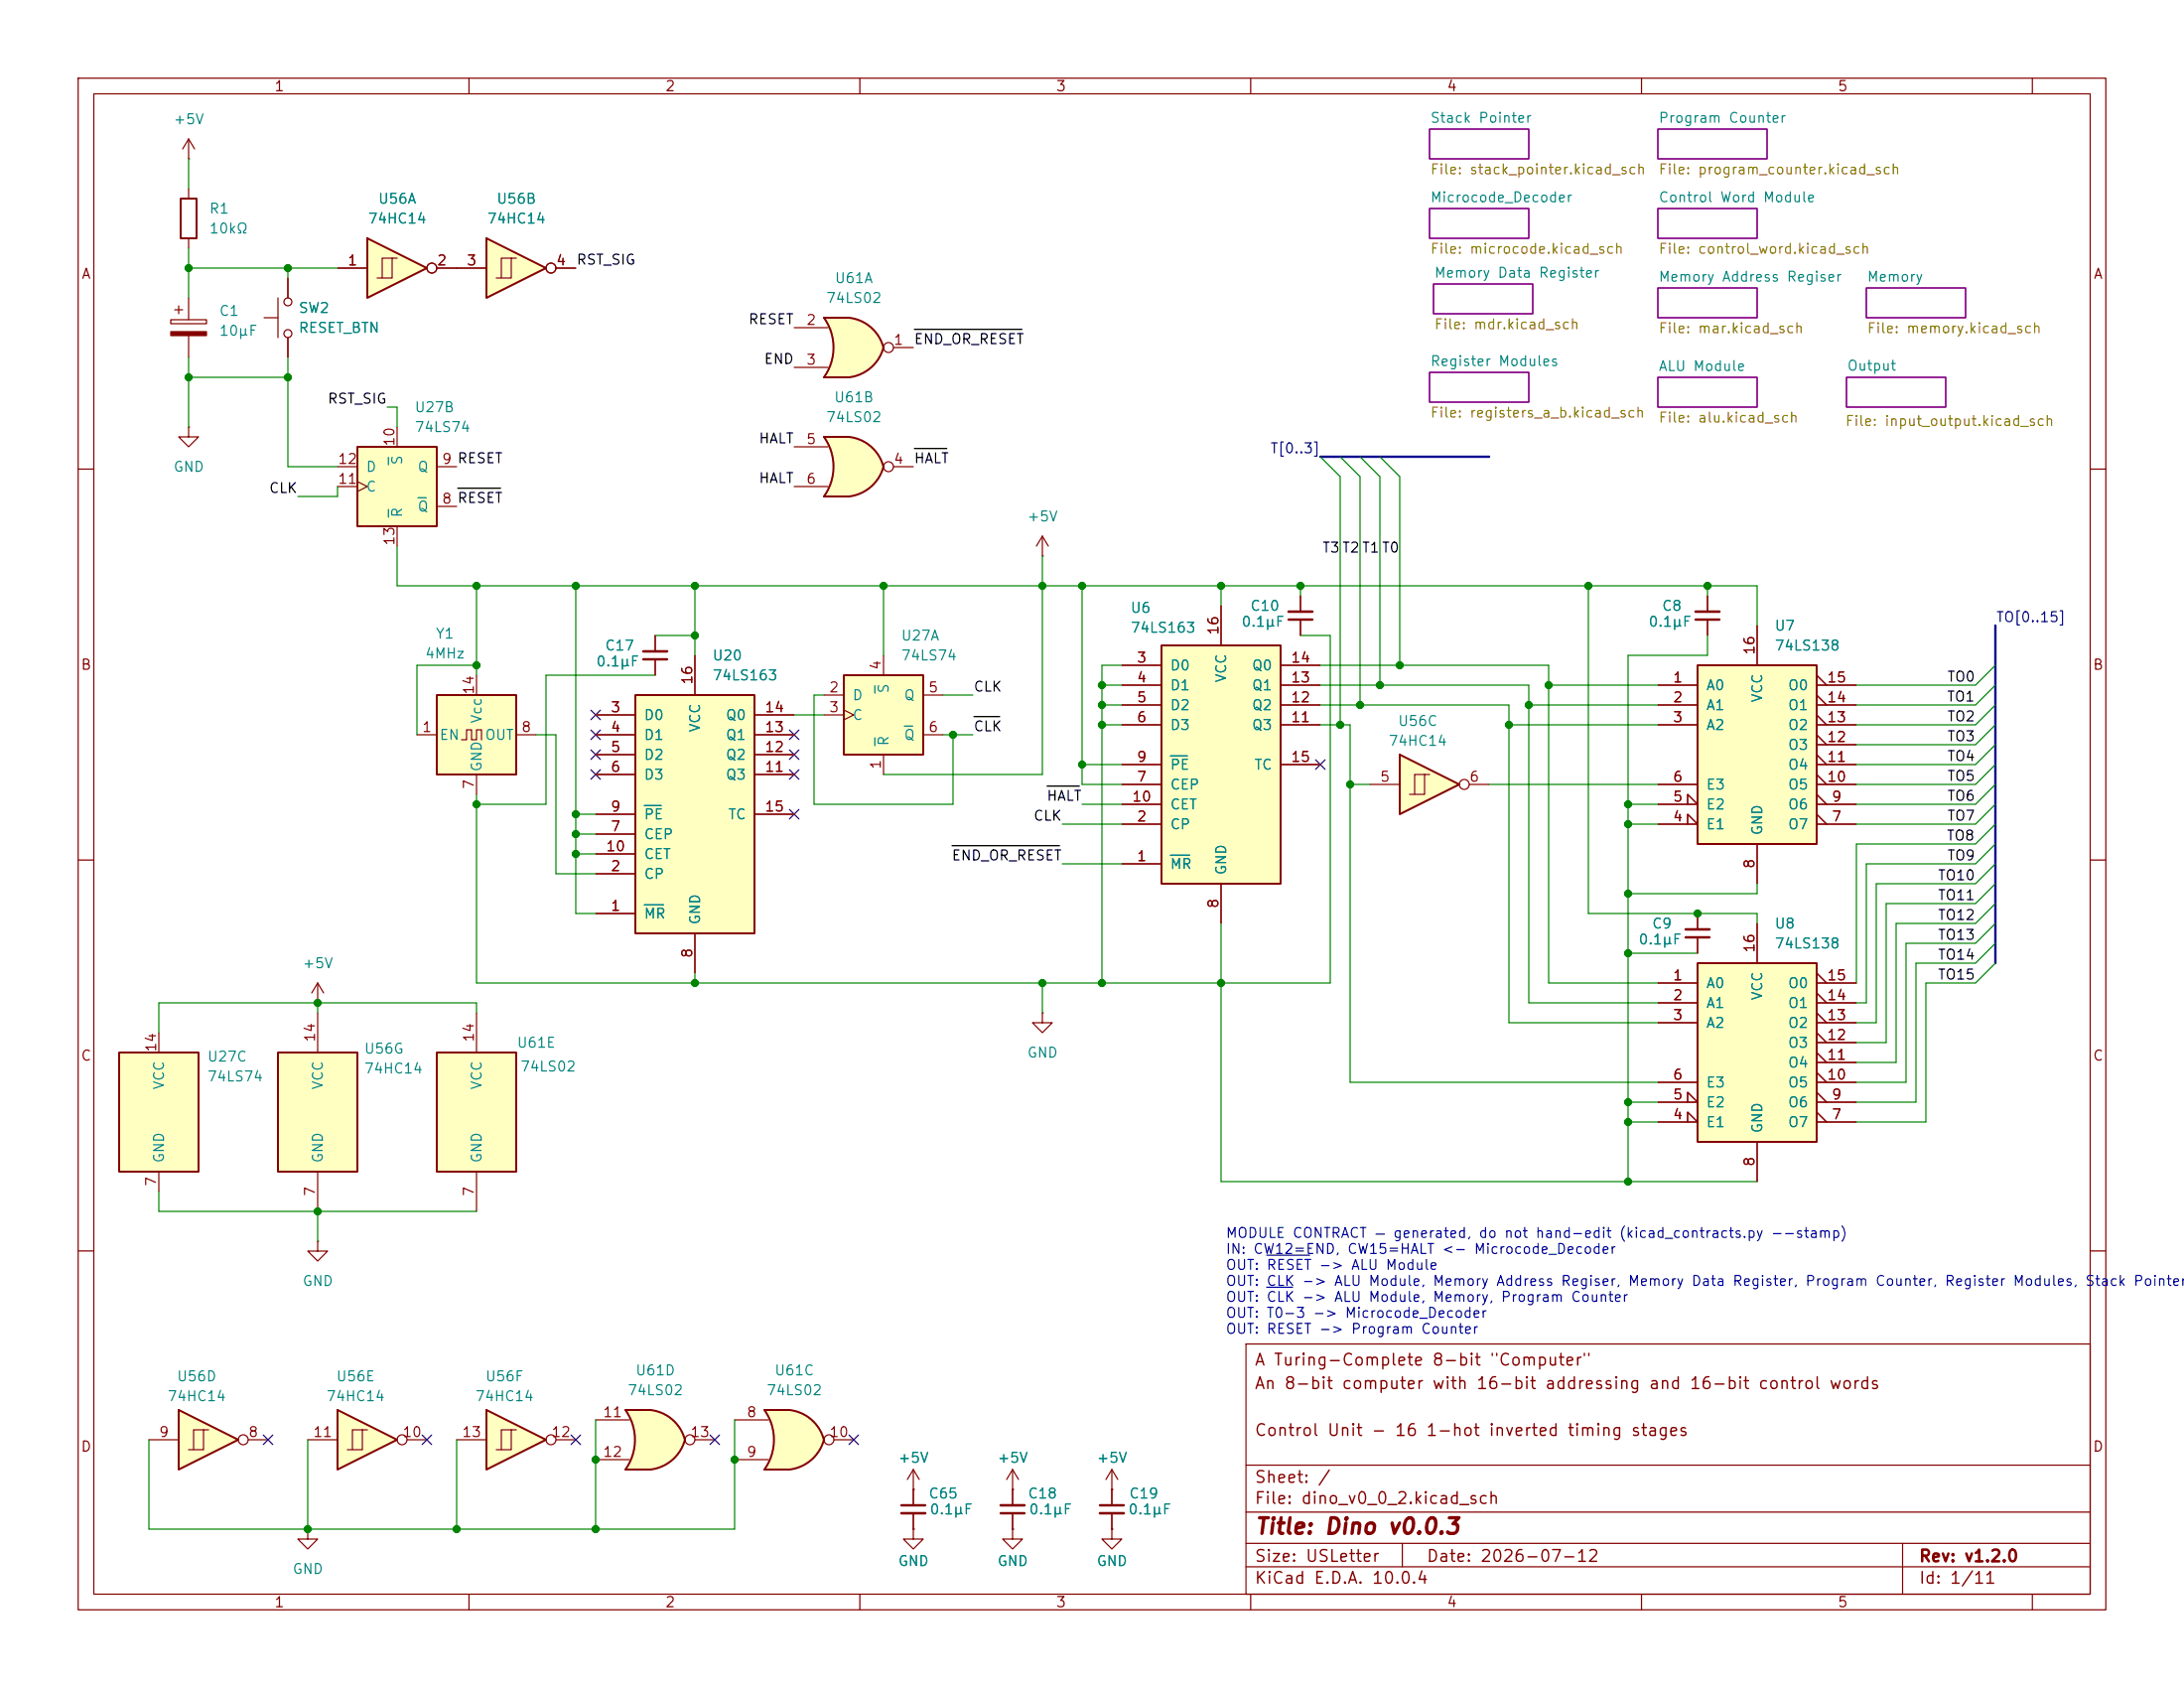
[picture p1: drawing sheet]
<svg xmlns="http://www.w3.org/2000/svg" width="279mm" height="216mm" viewBox="0 0 279 216" stroke-linecap="round" stroke-linejoin="round" font-family="sans-serif">
<g fill="none" stroke="#840000" stroke-width=".15">
<path d="M10 10h259.4v195.9h-259.4zM12 12h255.4v191.9h-255.4zM60 10v2M110 10v2M160 10v2M210 10v2M260 10v2M10 60h2M218.4 76.2v2M218.4 79.2v2.1M267.4 60h2M10 110h2"/>
<path d="M267.4 110h2M10 160h2M159.4 171.9h108v32h-108zM267.4 160h2M159.4 197.4h108M159.4 193.4h108M159.4 187.4h108M179.4 197.4v3M243.4 197.4v6.5M60 203.9v2M110 203.9v2M159.4 200.4h108"/>
<path d="M160 203.9v2M210 203.9v2M260 203.9v2"/>
</g>
<path d="M182.9 16.5h12.7v3.8h-12.7zM212.1 16.5h14v3.8h-14zM182.9 26.7h12.7v3.8h-12.7zM183.4 36.3h12.7v3.8h-12.7zM212.1 36.8h12.7v3.8h-12.7zM212.1 26.7h12.7v3.8h-12.7zM238.8 36.8h12.7v3.8h-12.7zM182.9 47.6h12.7v3.8h-12.7zM212.1 48.3h12.7v3.8h-12.7zM236.2 48.3h12.7v3.8h-12.7z" fill="none" stroke="#840084" stroke-width=".15"/>
<path d="M216.9 79.2h3.1" fill="none" stroke="#840000" stroke-width=".3"/>
<path d="M216.9 78.2h3.1" fill="none" stroke="#840000" stroke-width=".33"/>
<path d="M217.2 85.1h15.2v22.9h-15.2z" fill="#ffffc2"/>
<path d="M217.2 85.1h15.2v22.9h-15.2z" fill="none" stroke="#840000" stroke-width=".25"/>
<g fill="none" stroke="#840000" stroke-width=".15">
<path d="M212.1 87.6h5.1M212.1 90.2h5.1M212.1 92.7h5.1M224.8 80v5.1M232.4 87.6h5.1M232.4 90.2h5.1M232.4 92.7h5.1M232.4 99.1l1.3 1.2M232.4 97.8h5.1M232.4 96.5l1.3 1.3M232.4 95.3h5.1M232.4 94l1.3 1.3"/>
<path d="M232.4 91.4l1.3 1.3M232.4 88.9l1.3 1.3M232.4 86.4l1.3 1.2M212.1 105.4h5.1l-1.3-1.3v1.3M212.1 102.9h5.1l-1.3-1.3v1.3M212.1 100.3h5.1M217.2 116.8v2.1M217.2 119.9v2M224.8 108v5M232.4 105.4h5.1M232.4 102.9h5.1M232.4 100.3h5.1"/>
<path d="M232.4 104.1l1.3 1.3M232.4 101.6l1.3 1.3M39.4 195.6v1.3h1.2l-1.2 1.2-1.3-1.2h1.3M39.4 195.6h.1"/>
</g>
<path d="M215.6 119.9h3.1" fill="none" stroke="#840000" stroke-width=".3"/>
<path d="M215.6 118.9h3.1" fill="none" stroke="#840000" stroke-width=".33"/>
<path d="M22.9 180.3l7.6 3.9-7.6 3.8z" fill="#ffffc2"/>
<path d="M22.9 180.3l7.6 3.9-7.6 3.8z" fill="none" stroke="#840000" stroke-width=".25"/>
<g fill="none" stroke="#840000" stroke-width=".15">
<path d="M19 184.2h3.9M26 182.9h-1.2v2.5M26.7 182.9h-.7v2.5h-1.9M31.7 184.2h2.6"/>
<circle cx="31.1" cy="184.1" r=".63"/>
</g>
<path d="M148.6 82.6h15.2v30.4h-15.2z" fill="#ffffc2"/>
<path d="M148.6 82.6h15.2v30.4h-15.2z" fill="none" stroke="#840000" stroke-width=".25"/>
<g fill="none" stroke="#840000" stroke-width=".15">
<path d="M156.2 77.5v5.1M143.5 85.1h5.1M143.5 87.6h5.1M143.5 90.2h5.1M143.5 92.7h5.1M143.5 97.8h5.1M163.8 85.1h5.1M163.8 87.6h5.1M163.8 90.2h5.1M163.8 92.7h5.1M163.8 97.8h5.1M143.5 110.5h5.1"/>
<path d="M143.5 105.4h5.1M143.5 100.3h5.1M143.5 102.9h5.1M156.2 113v5.1M133.3 129.5v1.3h1.3l-1.3 1.3-1.2-1.3h1.2M133.3 129.5h.1"/>
</g>
<path d="M149.7 96.7h2.2M149.7 109.4h2.5" fill="none" stroke="#008484" stroke-width=".15"/>
<path d="M43.2 180.3l7.6 3.9-7.6 3.8z" fill="#ffffc2"/>
<path d="M43.2 180.3l7.6 3.9-7.6 3.8z" fill="none" stroke="#840000" stroke-width=".25"/>
<g fill="none" stroke="#840000" stroke-width=".15">
<path d="M39.4 184.2h3.8M46.4 182.9h-1.3v2.5M47 182.9h-.6v2.5h-2M52.1 184.2h2.5"/>
<circle cx="51.4" cy="184.1" r=".63"/>
</g>
<path d="M80 180.3h3.2M80 188h3.2" fill="none" stroke="#ffffc2" stroke-width=".13"/>
<g fill="#ffffc2" stroke="#ffffc2" stroke-width=".13">
<path d="M82.6 182.8l5 1.4a5.2 5.2 0 0 1-4.4 3.8z"/>
<path d="M83.2 180.3a5.1 5.1 0 0 1 4.4 3.9l-4.9 1.2z"/>
</g>
<path d="M80 180.3h3.2v7.7h-3.2a6.7 6.7 0 0 0 0-7.7z" fill="#ffffc2"/>
<path d="M83.2 180.3h-3.2a6.6 6.6 0 0 1 0 7.7h3.2M83.2 180.3a5.2 5.2 0 0 1 4.4 3.9 5.2 5.2 0 0 1-4.4 3.8" fill="none" stroke="#840000" stroke-width=".25"/>
<g fill="none" stroke="#840000" stroke-width=".15">
<path d="M76.2 181.6h4.3M76.2 186.7h4.3M88.9 184.2h2.5"/>
<circle cx="88.3" cy="184.1" r=".63"/>
</g>
<path d="M62.2 30.5l7.6 3.8-7.6 3.8z" fill="#ffffc2"/>
<path d="M62.2 30.5l7.6 3.8-7.6 3.8z" fill="none" stroke="#840000" stroke-width=".25"/>
<g fill="none" stroke="#840000" stroke-width=".15">
<path d="M58.4 34.3h3.8M65.4 33h-1.3v2.6M66 33h-.6v2.6h-1.9M71.1 34.3h2.6"/>
<circle cx="70.5" cy="34.3" r=".63"/>
</g>
<path d="M47 30.5l7.6 3.8-7.6 3.8z" fill="#ffffc2"/>
<path d="M47 30.5l7.6 3.8-7.6 3.8z" fill="none" stroke="#840000" stroke-width=".25"/>
<g fill="none" stroke="#840000" stroke-width=".15">
<path d="M43.2 34.3h3.8M50.2 33h-1.3v2.6M50.8 33h-.6v2.6h-1.9M55.9 34.3h2.5"/>
<circle cx="55.2" cy="34.3" r=".63"/>
</g>
<path d="M97.8 180.3h3.2M97.8 188h3.2" fill="none" stroke="#ffffc2" stroke-width=".13"/>
<g fill="#ffffc2" stroke="#ffffc2" stroke-width=".13">
<path d="M100.4 182.8l5 1.4a5.2 5.2 0 0 1-4.4 3.8z"/>
<path d="M101 180.3a5.1 5.1 0 0 1 4.4 3.9l-5 1.2z"/>
</g>
<path d="M97.8 180.3h3.2v7.7h-3.2a6.7 6.7 0 0 0 0-7.7z" fill="#ffffc2"/>
<path d="M101 180.3h-3.2a6.6 6.6 0 0 1 0 7.7h3.2M101 180.3a5.2 5.2 0 0 1 4.4 3.9 5.2 5.2 0 0 1-4.4 3.8" fill="none" stroke="#840000" stroke-width=".25"/>
<g fill="none" stroke="#840000" stroke-width=".15">
<path d="M94 181.6h4.3M94 186.7h4.3M106.7 184.2h2.5"/>
<circle cx="106" cy="184.1" r=".63"/>
</g>
<path d="M45.7 57.2h10.2v10.1h-10.2z" fill="#ffffc2"/>
<path d="M45.7 57.2h10.2v10.1h-10.2z" fill="none" stroke="#840000" stroke-width=".25"/>
<g fill="none" stroke="#840000" stroke-width=".15">
<path d="M43.2 59.7h2.5M50.8 54.6v2.6M55.9 59.7h2.5M43.2 62.2h2.5M45.7 61.6l1.3 .6-1.3 .7M50.8 67.3v2.6M55.9 64.8h2.5M40.6 128.3h.1M40.6 125.7l-.7 1.3M40.6 125.7l.8 1.3M40.6 125.7v2.6M116.8 190.5h.1"/>
<path d="M116.8 195.6v1.3h1.3l-1.3 1.2-1.2-1.2h1.2M116.8 195.6h.1M116.8 188l-.7 1.2M116.8 188l.8 1.2M116.8 188v4.5M116.8 193.5v2.1M129.5 195.6v1.3h1.3l-1.3 1.2-1.2-1.2h1.2M129.5 195.6h.1"/>
</g>
<path d="M49.7 58.5v1M49.7 65.2v1M53.5 63.7h1" fill="none" stroke="#008484" stroke-width=".15"/>
<path d="M115.3 192.5h3.1" fill="none" stroke="#840000" stroke-width=".3"/>
<path d="M115.3 193.5h3.1" fill="none" stroke="#840000" stroke-width=".33"/>
<path d="M35.6 134.6h10.1v15.3h-10.1z" fill="#ffffc2"/>
<path d="M35.6 134.6h10.1v15.3h-10.1z" fill="none" stroke="#840000" stroke-width=".25"/>
<path d="M166.4 76.2v2M166.4 79.2v2.1M40.6 129.5v5.1M40.6 149.9v5" fill="none" stroke="#840000" stroke-width=".15"/>
<path d="M164.8 79.2h3.1" fill="none" stroke="#840000" stroke-width=".3"/>
<path d="M164.8 78.2h3.1" fill="none" stroke="#840000" stroke-width=".33"/>
<path d="M55.9 134.6h10.1v15.3h-10.1z" fill="#ffffc2"/>
<path d="M55.9 134.6h10.1v15.3h-10.1z" fill="none" stroke="#840000" stroke-width=".25"/>
<g fill="none" stroke="#840000" stroke-width=".15">
<path d="M35.6 38.1v5.1M36.8 35.6v2.5M33.8 40.6h1.8M36.8 43.2v2.5M61 129.5v5.1M61 149.9v5M129.5 190.5h.1M129.5 188l-.7 1.2M129.5 188l.8 1.2M129.5 188v2.5"/>
<circle cx="36.8" cy="38.6" r=".51"/>
<circle cx="36.8" cy="42.7" r=".51"/>
</g>
<path d="M81.3 88.9h15.2v30.5h-15.2z" fill="#ffffc2"/>
<path d="M23.1 25.4h2v5.1h-2zM81.3 88.9h15.2v30.5h-15.2z" fill="none" stroke="#840000" stroke-width=".25"/>
<g fill="none" stroke="#840000" stroke-width=".15">
<path d="M24.1 17.8l-.7 1.3M24.1 17.8l.8 1.3M24.1 17.8v2.5M24.1 20.3h.1M24.1 24.1v1.3M24.1 30.5v1.3M24.1 54.6v1.3h1.3l-1.3 1.3-1.2-1.3h1.2M24.1 54.6h.1M76.2 91.4h5.1M76.2 94h5.1M76.2 96.5h5.1M76.2 99.1h5.1"/>
<path d="M88.9 83.8v5.1M96.5 91.4h5.1M96.5 94h5.1M96.5 96.5h5.1M96.5 99.1h5.1M76.2 116.8h5.1M76.2 111.8h5.1M76.2 106.7h5.1M76.2 104.1h5.1M76.2 109.2h5.1M88.9 119.4v5.1M96.5 104.1h5.1"/>
</g>
<path d="M82.4 115.7h2.5M82.4 103h2.2" fill="none" stroke="#008484" stroke-width=".15"/>
<path d="M217.2 123.2h15.2v22.9h-15.2z" fill="#ffffc2"/>
<path d="M217.2 123.2h15.2v22.9h-15.2z" fill="none" stroke="#840000" stroke-width=".25"/>
<g fill="none" stroke="#840000" stroke-width=".15">
<path d="M22.4 39.6h1M22.9 39.1v1M24.1 38.1v2.8M21.8 40.9h4.6v.5h-4.6zM24.1 42.9v2.8M224.8 118.1v5.1M212.1 125.7h5.1M212.1 128.3h5.1M212.1 130.8h5.1M212.1 138.4h5.1M232.4 125.7h5.1M232.4 128.3h5.1"/>
<path d="M232.4 130.8h5.1M232.4 138.4h5.1M232.4 139.7l1.3 1.3M232.4 137.2l1.3 1.2M232.4 135.9h5.1M232.4 134.6l1.3 1.3M232.4 133.4h5.1M232.4 132.1l1.3 1.3M232.4 129.5l1.3 1.3M232.4 127l1.3 1.3M232.4 124.5l1.3 1.2M212.1 143.5h5.1l-1.3-1.3v1.3"/>
<path d="M212.1 141h5.1l-1.3-1.3v1.3M224.8 146.1v5M232.4 143.5h5.1M232.4 141h5.1M232.4 142.2l1.3 1.3M129.5 190.5v2M129.5 193.5v2.1M142.2 190.5h.1M142.2 195.6v1.3h1.3l-1.3 1.2-1.2-1.2h1.2M142.2 195.6h.1M142.2 188l-.7 1.2M142.2 188l.8 1.2"/>
<path d="M142.2 188v4.5M142.2 193.5v2.1"/>
</g>
<path d="M128 193.5h3.1M140.7 192.5h3.1" fill="none" stroke="#840000" stroke-width=".3"/>
<path d="M128 192.5h3.1M140.7 193.5h3.1" fill="none" stroke="#840000" stroke-width=".33"/>
<path d="M21.8 42.4h4.6v.5h-4.6z" fill="#840000" stroke="#840000" stroke-width=".15"/>
<path d="M15.2 134.6h10.2v15.3h-10.2z" fill="#ffffc2"/>
<path d="M15.2 134.6h10.2v15.3h-10.2z" fill="none" stroke="#840000" stroke-width=".25"/>
<path d="M20.3 132.1v2.5M20.3 149.9v2.5M40.6 158.8v1.2h1.3l-1.3 1.3-1.2-1.3h1.2M40.6 158.8h.1" fill="none" stroke="#840000" stroke-width=".15"/>
<path d="M55.9 88.9h10.1v10.2h-10.1z" fill="#ffffc2"/>
<path d="M55.9 88.9h10.1v10.2h-10.1z" fill="none" stroke="#840000" stroke-width=".25"/>
<path d="M53.3 94h2.6M59.1 94.6h.6v-1.3h.6v1.3h.7v-1.3h.6v1.3M61 86.4v2.5M61 99.1v2.5M66 94h2.6" fill="none" stroke="#840000" stroke-width=".15"/>
<path d="M62.2 180.3l7.6 3.9-7.6 3.8z" fill="#ffffc2"/>
<path d="M62.2 180.3l7.6 3.9-7.6 3.8z" fill="none" stroke="#840000" stroke-width=".25"/>
<g fill="none" stroke="#840000" stroke-width=".15">
<path d="M58.4 184.2h3.8M65.4 182.9h-1.3v2.5M66 182.9h-.6v2.5h-1.9M71.1 184.2h2.6"/>
<circle cx="70.5" cy="184.1" r=".63"/>
</g>
<path d="M107.9 86.4h10.2v10.1h-10.2z" fill="#ffffc2"/>
<path d="M107.9 86.4h10.2v10.1h-10.2z" fill="none" stroke="#840000" stroke-width=".25"/>
<g fill="none" stroke="#840000" stroke-width=".15">
<path d="M133.3 71.1h.1M133.3 68.6l-.7 1.3M133.3 68.6l.8 1.3M133.3 68.6v2.5M83.8 81.3v2M83.8 84.3v2.1M105.4 88.9h2.5M105.4 91.4h2.5M107.9 90.8l1.3 .6-1.3 .7M113 83.8v2.6M113 96.5v2.6M118.1 88.9h2.5"/>
<path d="M118.1 94h2.5"/>
</g>
<path d="M111.9 87.7v1M111.9 94.4v1M115.7 92.9h1.1" fill="none" stroke="#008484" stroke-width=".15"/>
<path d="M82.3 84.3h3" fill="none" stroke="#840000" stroke-width=".3"/>
<path d="M82.3 83.3h3" fill="none" stroke="#840000" stroke-width=".33"/>
<path d="M105.4 40.6h3.2M105.4 48.3h3.2" fill="none" stroke="#ffffc2" stroke-width=".13"/>
<g fill="#ffffc2" stroke="#ffffc2" stroke-width=".13">
<path d="M108 43.1l5 1.4a5.2 5.2 0 0 1-4.4 3.8z"/>
<path d="M108.6 40.6a5.1 5.1 0 0 1 4.4 3.9l-4.9 1.2z"/>
</g>
<path d="M105.4 40.6h3.2v7.7h-3.2a6.7 6.7 0 0 0 0-7.7z" fill="#ffffc2"/>
<path d="M108.6 40.6h-3.2a6.6 6.6 0 0 1 0 7.7h3.2M108.6 40.6a5.2 5.2 0 0 1 4.4 3.9 5.2 5.2 0 0 1-4.4 3.8" fill="none" stroke="#840000" stroke-width=".25"/>
<g fill="none" stroke="#840000" stroke-width=".15">
<path d="M101.6 41.9h4.3M101.6 47h4.3M114.3 44.5h2.5"/>
<circle cx="113.7" cy="44.4" r=".63"/>
</g>
<path d="M105.4 55.9h3.2M105.4 63.5h3.2" fill="none" stroke="#ffffc2" stroke-width=".13"/>
<g fill="#ffffc2" stroke="#ffffc2" stroke-width=".13">
<path d="M108 58.3l5 1.4a5.2 5.2 0 0 1-4.4 3.8z"/>
<path d="M108.6 55.9a5.1 5.1 0 0 1 4.4 3.8l-4.9 1.3z"/>
</g>
<path d="M105.4 55.9h3.2v7.6h-3.2a6.7 6.7 0 0 0 0-7.6z" fill="#ffffc2"/>
<path d="M108.6 55.9h-3.2a6.6 6.6 0 0 1 0 7.6h3.2M108.6 55.9a5.2 5.2 0 0 1 4.4 3.8 5.2 5.2 0 0 1-4.4 3.8" fill="none" stroke="#840000" stroke-width=".25"/>
<g fill="none" stroke="#840000" stroke-width=".15">
<path d="M101.6 57.2h4.3M114.3 59.7h2.5M101.6 62.2h4.3"/>
<circle cx="113.7" cy="59.7" r=".63"/>
</g>
<path d="M179.1 96.5l7.6 3.8-7.6 3.8z" fill="#ffffc2"/>
<path d="M179.1 96.5l7.6 3.8-7.6 3.8z" fill="none" stroke="#840000" stroke-width=".25"/>
<g fill="none" stroke="#840000" stroke-width=".15">
<path d="M36.8 35.6v2.5M43.2 34.3h3.8M55.9 34.3h6.3M71.1 34.3h2.6M36.8 43.2v2.5M156.2 77.5v5.1M166.4 76.2v2M166.4 79.2v2.1M218.4 76.2v2M218.4 79.2v2.1M76.2 91.4h5.1M76.2 94h5.1"/>
<path d="M76.2 96.5h5.1M76.2 99.1h5.1M83.8 81.3v2M83.8 84.3v2.1M88.9 83.8v5.1M96.5 91.4h5.1M96.5 94h5.1M96.5 96.5h5.1M96.5 99.1h5.1M143.5 87.6h5.1M143.5 90.2h5.1M143.5 92.7h5.1"/>
<path d="M143.5 97.8h5.1M143.5 85.1h5.1M163.8 87.6h5.1M163.8 90.2h5.1M163.8 92.7h5.1M163.8 97.8h5.1M163.8 85.1h5.1M182.2 99.1h-1.2v2.5M182.9 99.1h-.7v2.5h-1.9M212.1 87.6h5.1M212.1 90.2h5.1M212.1 92.7h5.1"/>
<path d="M224.8 80v5.1M232.4 87.6h5.1M232.4 90.2h5.1M232.4 92.7h5.1M232.4 99.1l1.3 1.2M232.4 97.8h5.1M232.4 96.5l1.3 1.3M232.4 95.3h5.1M232.4 94l1.3 1.3M232.4 91.4l1.3 1.3M232.4 88.9l1.3 1.3M232.4 86.4l1.3 1.2"/>
<path d="M76.2 116.8h5.1M76.2 111.8h5.1M76.2 106.7h5.1M76.2 104.1h5.1M76.2 109.2h5.1M88.9 119.4v5.1M96.5 104.1h5.1M143.5 100.3h5.1M143.5 105.4h5.1M143.5 102.9h5.1M143.5 110.5h5.1M156.2 113v5.1"/>
<path d="M175.3 100.3h3.8M188 100.3h2.5M212.1 105.4h5.1l-1.3-1.3v1.3M212.1 102.9h5.1l-1.3-1.3v1.3M212.1 100.3h5.1M217.2 116.8v2.1M217.2 119.9v2M224.8 108v5M224.8 118.1v5.1M232.4 100.3h5.1M232.4 105.4h5.1M232.4 102.9h5.1"/>
<path d="M232.4 104.1l1.3 1.3M232.4 101.6l1.3 1.3M212.1 125.7h5.1M212.1 128.3h5.1M212.1 130.8h5.1M212.1 138.4h5.1M232.4 125.7h5.1M232.4 128.3h5.1M232.4 130.8h5.1M232.4 138.4h5.1M232.4 139.7l1.3 1.3M232.4 137.2l1.3 1.2"/>
<path d="M232.4 135.9h5.1M232.4 134.6l1.3 1.3M232.4 133.4h5.1M232.4 132.1l1.3 1.3M232.4 129.5l1.3 1.3M232.4 127l1.3 1.3M232.4 124.5l1.3 1.2M212.1 143.5h5.1l-1.3-1.3v1.3M212.1 141h5.1l-1.3-1.3v1.3M224.8 146.1v5M232.4 143.5h5.1M232.4 141h5.1"/>
<path d="M232.4 142.2l1.3 1.3M116.8 190.5h.1M116.8 195.6h.1M116.8 190.5v2M116.8 193.5v2.1M129.5 195.6h.1M129.5 190.5h.1M129.5 190.5v2M129.5 193.5v2.1M142.2 190.5h.1M142.2 195.6h.1M142.2 190.5v2"/>
<path d="M142.2 193.5v2.1"/>
<circle cx="55.2" cy="34.3" r=".63"/>
<circle cx="70.5" cy="34.3" r=".63"/>
<circle cx="187.3" cy="100.3" r=".63"/>
</g>
<path d="M117 42.1h13.7M117 57.4h4.1M58.5 62.5h5.5M124.6 91.7h3.3M121.8 108.2h13.8M133.9 100.6h4.2" fill="none" stroke="#000" stroke-width=".15"/>
<path d="M168.9 58.4h21.6M255.3 80v43.2" fill="none" stroke="#000084" stroke-width=".3"/>
<g fill="none" stroke="#008400" stroke-width=".15">
<path d="M24.1 34.3h19.1M24.1 20.3v3.8M24.1 31.8v6.3M36.8 34.3v1.3M24.1 45.7v8.9M24.1 48.3h12.7M36.8 45.7v14h6.4M49.5 52.1h1.3v2.5M168.9 58.4l2.5 2.6v31.7M171.4 58.4l2.6 2.6v29.2M174 58.4l2.5 2.6v26.6M176.5 58.4l2.6 2.6v24.1"/>
<path d="M43.2 62.2v1.3h-5.1M50.8 69.9v5h174v5.1M61 74.9v11.5M73.7 74.9v41.9h2.5M88.9 74.9v8.9M113 74.9v8.9M133.3 71.1v28h-20.3M138.4 74.9v25.4h5.1M156.2 74.9v2.6M166.4 74.9v1.3M203.2 74.9v41.9h21.6v1.3M218.4 74.9v1.3"/>
<path d="M61 85.1h-7.7v8.9M68.6 94h2.5v17.8h5.1M83.8 86.4h-14v16.5h-8.8M83.8 81.3h5.1M101.6 91.4h3.8M105.4 88.9h-1.3v14h17.8v-8.9M120.6 88.9h3.9M120.6 94h3.9M138.4 97.8h5.1M141 92.7h2.5M141 87.6h2.5M141 90.2h2.5"/>
<path d="M143.5 85.1h-2.5v40.6M166.4 81.3h3.8v44.4h-109.2v-24.1M168.9 92.7h3.8v45.7h39.4M168.9 87.6h26.7v40.7h16.5M168.9 90.2h24.1v40.6h19.1M168.9 85.1h29.2v40.6h14M193 92.7h19.1M195.6 90.2h16.5M198.1 87.6h14M218.4 81.3v2.5h-10.1v67.3M255.3 97.8l-2.6 2.5h-15.2M255.3 95.3l-2.6 2.5h-15.2"/>
<path d="M255.3 92.7l-2.6 2.6h-15.2M255.3 90.2l-2.6 2.5h-15.2M255.3 85.1l-2.6 2.5h-15.2M255.3 87.6l-2.6 2.6h-15.2M73.7 109.2h2.5M73.7 104.1h2.5M73.7 106.7h2.5M135.9 110.5h7.6M135.9 105.4h7.6M138.4 102.9h5.1M156.2 118.1v33h68.6M172.7 100.3h2.6"/>
<path d="M190.5 100.3h21.6M208.3 102.9h3.8M208.3 105.4h3.8M224.8 113v1.3h-16.5M255.3 100.3l-2.6 2.6h-15.2M255.3 108l-2.6 2.5h-13.9v17.8h-1.3M255.3 102.9l-2.6 2.5h-15.2M255.3 105.4l-2.6 2.6h-15.2v17.7M255.3 110.5l-2.6 2.5h-12.7v17.8h-2.5M255.3 115.6l-2.6 2.5h-10.1v17.8h-5.1M255.3 118.1l-2.6 2.6h-8.9v17.7h-6.3M255.3 113l-2.6 2.6h-11.4v17.8h-3.8"/>
<path d="M40.6 128.3v1.2M61 129.5v-1.2h-40.7v3.8M88.9 124.5v1.2M133.3 125.7v3.8M208.3 121.9h8.9M255.3 120.7l-2.6 2.5h-7.6v17.8h-7.6M255.3 123.2l-2.6 2.5h-6.3v17.8h-8.9M20.3 152.4v2.5h40.7M40.6 154.9v3.9M208.3 143.5h3.8M208.3 141h3.8M39.4 184.2v11.4"/>
<path d="M58.4 184.2v11.4M76.2 181.6v14M94 181.6v14h-75v-11.4"/>
</g>
<g fill="none" stroke="#000084" stroke-width=".15">
<path d="M75.6 93.4l1.2 1.2M75.6 90.8l1.2 1.2M75.6 98.5l1.2 1.2M75.6 95.9l1.2 1.2M76.8 93.4l-1.2 1.2M76.8 90.8l-1.2 1.2M76.8 98.5l-1.2 1.2M76.8 95.9l-1.2 1.2M101 95.9l1.2 1.2M101 98.5l1.2 1.2M101 93.4l1.2 1.2M102.2 95.9l-1.2 1.2"/>
<path d="M102.2 98.5l-1.2 1.2M102.2 93.4l-1.2 1.2M168.3 97.2l1.2 1.2M169.5 97.2l-1.2 1.2M101 103.5l1.2 1.2M102.2 103.5l-1.2 1.2M33.7 183.5l1.2 1.3M34.9 183.5l-1.2 1.3M54 183.5l1.2 1.3M55.2 183.5l-1.2 1.3M73.1 183.5l1.2 1.3M74.3 183.5l-1.2 1.3"/>
<path d="M90.8 183.5l1.2 1.3M92 183.5l-1.2 1.3M108.6 183.5l1.2 1.3M109.8 183.5l-1.2 1.3"/>
</g>
<path d="M162 160.5h5.5M162 164.6h3.4" fill="none" stroke="#0000c2" stroke-width=".15"/>
<path d="M149.7 96.7h2.2M82.4 115.7h2.5M82.4 103h2.2M149.7 109.4h2.5" fill="none" stroke="#008484" stroke-width=".15"/>
<g fill="#008400" stroke="#008400" stroke-width=".13">
<circle cx="174" cy="90.2" r=".46"/>
<circle cx="171.4" cy="92.7" r=".46"/>
<circle cx="179.1" cy="85.1" r=".46"/>
<circle cx="176.5" cy="87.6" r=".46"/>
<circle cx="166.4" cy="74.9" r=".46"/>
<circle cx="203.2" cy="74.9" r=".46"/>
<circle cx="218.4" cy="74.9" r=".46"/>
<circle cx="208.3" cy="141" r=".46"/>
<circle cx="208.3" cy="143.5" r=".46"/>
<circle cx="208.3" cy="151.1" r=".46"/>
<circle cx="217.2" cy="116.8" r=".46"/>
<circle cx="208.3" cy="121.9" r=".46"/>
<circle cx="198.1" cy="87.6" r=".46"/>
<circle cx="195.6" cy="90.2" r=".46"/>
<circle cx="208.3" cy="102.9" r=".46"/>
<circle cx="193" cy="92.7" r=".46"/>
<circle cx="208.3" cy="114.3" r=".46"/>
<circle cx="208.3" cy="105.4" r=".46"/>
<circle cx="172.7" cy="100.3" r=".46"/>
<circle cx="156.2" cy="125.7" r=".46"/>
<circle cx="141" cy="90.2" r=".46"/>
<circle cx="138.4" cy="97.8" r=".46"/>
<circle cx="141" cy="125.7" r=".46"/>
<circle cx="141" cy="92.7" r=".46"/>
<circle cx="133.3" cy="125.7" r=".46"/>
<circle cx="88.9" cy="125.7" r=".46"/>
<circle cx="94" cy="186.7" r=".46"/>
<circle cx="73.7" cy="106.7" r=".46"/>
<circle cx="73.7" cy="109.2" r=".46"/>
<circle cx="73.7" cy="74.9" r=".46"/>
<circle cx="61" cy="85.1" r=".46"/>
<circle cx="121.9" cy="94" r=".46"/>
<circle cx="88.9" cy="81.3" r=".46"/>
<circle cx="73.7" cy="104.1" r=".46"/>
<circle cx="61" cy="102.9" r=".46"/>
<circle cx="88.9" cy="74.9" r=".46"/>
<circle cx="138.4" cy="74.9" r=".46"/>
<circle cx="156.2" cy="74.9" r=".46"/>
<circle cx="113" cy="74.9" r=".46"/>
<circle cx="141" cy="87.6" r=".46"/>
<circle cx="133.3" cy="74.9" r=".46"/>
<circle cx="24.1" cy="48.3" r=".46"/>
<circle cx="24.1" cy="34.3" r=".46"/>
<circle cx="36.8" cy="48.3" r=".46"/>
<circle cx="61" cy="74.9" r=".46"/>
<circle cx="36.8" cy="34.3" r=".46"/>
<circle cx="39.4" cy="195.6" r=".46"/>
<circle cx="58.4" cy="195.6" r=".46"/>
<circle cx="40.6" cy="128.3" r=".46"/>
<circle cx="40.6" cy="154.9" r=".46"/>
<circle cx="76.2" cy="195.6" r=".46"/>
<circle cx="76.2" cy="186.7" r=".46"/>
</g>
<text font-size="2" fill="#840000" x="160.4" y="196.7">Title: Dino v0.0.3</text>
<g font-size="1.5" fill="#840000">
<text x="160.4" y="178">An 8-bit computer with 16-bit addressing and 16-bit control words</text>
<text x="160.4" y="175">A Turing-Complete 8-bit &quot;Computer&quot;</text>
<text x="160.4" y="184">Control Unit - 16 1-hot inverted timing stages</text>
<text x="160.4" y="190">Sheet: /</text>
<text x="160.4" y="192.7">File: dino_v0_0_2.kicad_sch</text>
<text x="160.4" y="202.9">KiCad E.D.A. 10.0.4</text>
<text x="160.4" y="200.1">Size: USLetter</text>
<text x="182.4" y="200.1">Date: 2026-07-12</text>
<text x="245.4" y="200.1">Rev: v1.2.0</text>
<text x="245.4" y="202.9">Id: 1/11</text>
</g>
<g font-size="1.3" fill="#840000">
<text x="35" y="12">1</text>
<text x="85" y="12">2</text>
<text x="135" y="12">3</text>
<text x="185" y="12">4</text>
<text x="235" y="12">5</text>
<text x="10.3" y="36">A</text>
<text x="44.4" y="34.3">1</text>
<text x="55.8" y="34.3">2</text>
<text x="59.6" y="34.3">3</text>
<text x="71" y="34.3">4</text>
<text x="267.7" y="36">A</text>
<text x="103.1" y="41.9">2</text>
<text x="103.1" y="47">3</text>
<text x="114.2" y="44.4">1</text>
<text x="43.1" y="59.7">12</text>
<text x="50.8" y="57.2" transform="rotate(-90 50.8 57.2)">10</text>
<text x="56.4" y="59.7">9 RESET</text>
<text x="103.1" y="57.1">5</text>
<text x="114.2" y="59.7">4</text>
<text x="43.1" y="62.2">11</text>
<text x="56.4" y="64.7">8 RESET</text>
<text x="103.1" y="62.2">6</text>
<text x="50.8" y="69.9" transform="rotate(-90 50.8 69.9)">13</text>
<text x="156.2" y="81.3" transform="rotate(-90 156.2 81.3)">16</text>
<text x="224.8" y="83.9" transform="rotate(-90 224.8 83.9)">16</text>
<text x="10.3" y="86">B</text>
<text x="60.9" y="88.9" transform="rotate(-90 60.9 88.9)">14</text>
<text x="88.9" y="87.7" transform="rotate(-90 88.9 87.7)">16</text>
<text x="106" y="88.9">2</text>
<text x="113" y="85.8" transform="rotate(-90 113 85.8)">4</text>
<text x="118.7" y="88.9">5</text>
<text x="145.3" y="85.1">3</text>
<text x="145.3" y="87.6">4</text>
<text x="165.1" y="87.6">13</text>
<text x="165.1" y="85.1">14</text>
<text x="213.9" y="87.6">1</text>
<text x="233.6" y="87.6">15</text>
<text x="267.7" y="86">B</text>
<text x="53.9" y="94">1</text>
<text x="66.6" y="94">8</text>
<text x="78" y="91.4">3</text>
<text x="78" y="94">4</text>
<text x="97.7" y="94">13</text>
<text x="97.7" y="91.4">14</text>
<text x="106" y="91.4">3</text>
<text x="118.7" y="94">6</text>
<text x="145.3" y="90.1">5</text>
<text x="145.3" y="92.7">6</text>
<text x="165.1" y="92.7">11</text>
<text x="165.1" y="90.1">12</text>
<text x="213.9" y="90.1">2</text>
<text x="213.9" y="92.7">3</text>
<text x="233.6" y="95.2">12</text>
<text x="233.6" y="92.7">13</text>
<text x="233.6" y="90.1">14</text>
<text x="60.9" y="101" transform="rotate(-90 60.9 101)">7</text>
<text x="78" y="96.5">5</text>
<text x="78" y="99">6</text>
<text x="97.7" y="99">11</text>
<text x="97.7" y="96.5">12</text>
<text x="113" y="98.5" transform="rotate(-90 113 98.5)">1</text>
<text x="145.3" y="100.3">7</text>
<text x="145.3" y="97.8">9</text>
<text x="165.1" y="97.8">15</text>
<text x="176.5" y="100.3">5</text>
<text x="187.9" y="100.3">6</text>
<text x="213.9" y="100.3">6</text>
<text x="233.6" y="100.3">10</text>
<text x="233.6" y="97.8">11</text>
<text x="78" y="106.7">7</text>
<text x="78" y="104.1">9</text>
<text x="97.7" y="104.1">15</text>
<text x="144.7" y="102.8">10</text>
<text x="145.3" y="105.4">2</text>
<text x="213.9" y="105.4">4</text>
<text x="213.9" y="102.8">5</text>
<text x="234.2" y="105.4">7</text>
<text x="234.2" y="102.8">9</text>
<text x="77.4" y="109.2">10</text>
<text x="78" y="111.7">2</text>
<text x="145.3" y="110.5">1</text>
<text x="224.8" y="111.2" transform="rotate(-90 224.8 111.2)">8</text>
<text x="78" y="116.8">1</text>
<text x="156.2" y="116.3" transform="rotate(-90 156.2 116.3)">8</text>
<text x="88.9" y="122.6" transform="rotate(-90 88.9 122.6)">8</text>
<text x="213.9" y="125.7">1</text>
<text x="224.8" y="122" transform="rotate(-90 224.8 122)">16</text>
<text x="233.6" y="125.7">15</text>
<text x="213.9" y="128.2">2</text>
<text x="213.9" y="130.8">3</text>
<text x="233.6" y="130.8">13</text>
<text x="233.6" y="128.2">14</text>
<text x="10.3" y="136">C</text>
<text x="20.3" y="134.7" transform="rotate(-90 20.3 134.7)">14</text>
<text x="40.6" y="133.4" transform="rotate(-90 40.6 133.4)">14</text>
<text x="60.9" y="133.4" transform="rotate(-90 60.9 133.4)">14</text>
<text x="233.6" y="135.9">11</text>
<text x="233.6" y="133.3">12</text>
<text x="267.7" y="136">C</text>
<text x="213.9" y="143.5">4</text>
<text x="213.9" y="140.9">5</text>
<text x="213.9" y="138.4">6</text>
<text x="233.6" y="138.4">10</text>
<text x="234.2" y="143.5">7</text>
<text x="234.2" y="140.9">9</text>
<text x="224.8" y="149.3" transform="rotate(-90 224.8 149.3)">8</text>
<text x="20.3" y="151.8" transform="rotate(-90 20.3 151.8)">7</text>
<text x="40.6" y="153.1" transform="rotate(-90 40.6 153.1)">7</text>
<text x="60.9" y="153.1" transform="rotate(-90 60.9 153.1)">7</text>
<text x="10.3" y="186">D</text>
<text x="20.2" y="184.1">9</text>
<text x="31.7" y="184.1">8</text>
<text x="40" y="184.1">11</text>
<text x="51.4" y="184.1">10</text>
<text x="59" y="184.1">13</text>
<text x="70.4" y="184.1">12</text>
<text x="77" y="181.6">11</text>
<text x="88.2" y="184.1">13</text>
<text x="95.4" y="181.6">8</text>
<text x="106" y="184.1">10</text>
<text x="267.7" y="186">D</text>
<text x="77" y="186.7">12</text>
<text x="95.4" y="186.7">9</text>
<text x="35" y="205.9">1</text>
<text x="85" y="205.9">2</text>
<text x="135" y="205.9">3</text>
<text x="185" y="205.9">4</text>
<text x="235" y="205.9">5</text>
</g>
<g font-size="1.3" fill="#008484">
<text x="22.1" y="16.2">+5V</text>
<text x="182.9" y="16">Stack Pointer</text>
<text x="212.1" y="16">Program Counter</text>
<text x="26.7" y="27.6">R1</text>
<text x="47" y="28.9">74HC14</text>
<text x="48.3" y="26.4">U56A</text>
<text x="62.2" y="28.9">74HC14</text>
<text x="63.4" y="26.4">U56B</text>
<text x="182.9" y="26.2">Microcode_Decoder</text>
<text x="212.1" y="26.2">Control Word Module</text>
<text x="26.7" y="30.2">10kΩ</text>
<text x="183.4" y="35.8">Memory Data Register</text>
<text x="27.9" y="40.7">C1</text>
<text x="38.1" y="40.3">SW2</text>
<text x="105.6" y="39.1">74LS02</text>
<text x="106.7" y="36.5">U61A</text>
<text x="212.1" y="36.3">Memory Address Regiser</text>
<text x="238.8" y="36.3">Memory</text>
<text x="27.9" y="43.3">10µF</text>
<text x="38.1" y="42.9">RESET_BTN</text>
<text x="182.9" y="47.1">Register Modules</text>
<text x="212.1" y="47.8">ALU Module</text>
<text x="236.2" y="47.7">Output</text>
<text x="53" y="53">U27B</text>
<text x="106.6" y="51.8">U61B</text>
<text x="51.8" y="59.6" transform="rotate(-90 51.8 59.6)">S</text>
<text x="53" y="55.6">74LS74</text>
<text x="105.6" y="54.3">74LS02</text>
<text x="22.1" y="60.7">GND</text>
<text x="46.7" y="63.2">C</text>
<text x="46.7" y="60.7">D</text>
<text x="53.3" y="65.7">Q</text>
<text x="53.3" y="60.7">Q</text>
<text x="51.8" y="66.3" transform="rotate(-90 51.8 66.3)">R</text>
<text x="131.3" y="67">+5V</text>
<text x="55.6" y="82">Y1</text>
<text x="77.3" y="83.5">C17</text>
<text x="115.2" y="82.3">U27A</text>
<text x="144.5" y="81.2">74LS163</text>
<text x="144.5" y="78.7">U6</text>
<text x="158.7" y="80.5">0.1µF</text>
<text x="159.9" y="78.4">C10</text>
<text x="210.8" y="80.5">0.1µF</text>
<text x="212.5" y="78.4">C8</text>
<text x="226.9" y="83.5">74LS138</text>
<text x="226.9" y="81">U7</text>
<text x="54.3" y="84.5">4MHz</text>
<text x="76.2" y="85.6">0.1µF</text>
<text x="91.1" y="84.8">U20</text>
<text x="91.1" y="87.3">74LS163</text>
<text x="109" y="89.9">D</text>
<text x="114" y="88.8" transform="rotate(-90 114 88.8)">S</text>
<text x="115.2" y="84.8">74LS74</text>
<text x="115.6" y="89.9">Q</text>
<text x="149.6" y="86.1">D0</text>
<text x="149.6" y="88.6">D1</text>
<text x="157.2" y="87.4" transform="rotate(-90 157.2 87.4)">VCC</text>
<text x="160.1" y="88.6">Q1</text>
<text x="160.1" y="86.1">Q0</text>
<text x="218.2" y="88.6">A0</text>
<text x="225.8" y="89.9" transform="rotate(-90 225.8 89.9)">VCC</text>
<text x="228.7" y="88.6">O0</text>
<text x="56.1" y="95">EN</text>
<text x="61.9" y="92.6" transform="rotate(-90 61.9 92.6)">Vcc</text>
<text x="62" y="95">OUT</text>
<text x="82.3" y="92.4">D0</text>
<text x="82.3" y="95">D1</text>
<text x="89.9" y="93.7" transform="rotate(-90 89.9 93.7)">VCC</text>
<text x="92.8" y="95">Q1</text>
<text x="92.8" y="92.4">Q0</text>
<text x="109" y="92.4">C</text>
<text x="114" y="95.5" transform="rotate(-90 114 95.5)">R</text>
<text x="115.6" y="95">Q</text>
<text x="149.6" y="91.1">D2</text>
<text x="149.6" y="93.7">D3</text>
<text x="160.1" y="93.7">Q3</text>
<text x="160.1" y="91.1">Q2</text>
<text x="177.5" y="95.7">74HC14</text>
<text x="178.7" y="93.2">U56C</text>
<text x="218.2" y="91.1">A1</text>
<text x="218.2" y="93.7">A2</text>
<text x="228.7" y="93.7">O2</text>
<text x="228.7" y="91.1">O1</text>
<text x="61.9" y="98.8" transform="rotate(-90 61.9 98.8)">GND</text>
<text x="82.3" y="97.5">D2</text>
<text x="82.3" y="100">D3</text>
<text x="92.8" y="100">Q3</text>
<text x="92.8" y="97.5">Q2</text>
<text x="149.6" y="101.3">CEP</text>
<text x="149.6" y="98.8">PE</text>
<text x="160.4" y="98.8">TC</text>
<text x="218.2" y="101.3">E3</text>
<text x="228.7" y="101.3">O5</text>
<text x="228.7" y="98.8">O4</text>
<text x="228.7" y="96.2">O3</text>
<text x="82.3" y="107.7">CEP</text>
<text x="82.3" y="105.1">PE</text>
<text x="93.1" y="105.1">TC</text>
<text x="149.6" y="106.4">CP</text>
<text x="149.6" y="103.8">CET</text>
<text x="218.2" y="106.4">E1</text>
<text x="218.2" y="103.8">E2</text>
<text x="225.8" y="106.9" transform="rotate(-90 225.8 106.9)">GND</text>
<text x="228.7" y="106.4">O7</text>
<text x="228.7" y="103.8">O6</text>
<text x="82.3" y="112.7">CP</text>
<text x="82.3" y="110.2">CET</text>
<text x="149.6" y="111.5">MR</text>
<text x="157.2" y="112" transform="rotate(-90 157.2 112)">GND</text>
<text x="82.3" y="117.8">MR</text>
<text x="89.9" y="118.4" transform="rotate(-90 89.9 118.4)">GND</text>
<text x="211.3" y="119.1">C9</text>
<text x="226.9" y="119.1">U8</text>
<text x="38.6" y="124.2">+5V</text>
<text x="209.5" y="121.1">0.1µF</text>
<text x="226.9" y="121.6">74LS138</text>
<text x="218.2" y="126.7">A0</text>
<text x="218.2" y="129.2">A1</text>
<text x="218.2" y="131.8">A2</text>
<text x="225.8" y="128" transform="rotate(-90 225.8 128)">VCC</text>
<text x="228.7" y="131.8">O2</text>
<text x="228.7" y="129.2">O1</text>
<text x="228.7" y="126.7">O0</text>
<text x="26.4" y="136.1">U27C</text>
<text x="46.5" y="135.1">U56G</text>
<text x="46.5" y="137.6">74HC14</text>
<text x="66" y="134.3">U61E</text>
<text x="66.5" y="137.4">74LS02</text>
<text x="131.3" y="135.6">GND</text>
<text x="228.7" y="136.9">O4</text>
<text x="228.7" y="134.3">O3</text>
<text x="21.3" y="139.5" transform="rotate(-90 21.3 139.5)">VCC</text>
<text x="26.4" y="138.6">74LS74</text>
<text x="41.6" y="139.5" transform="rotate(-90 41.6 139.5)">VCC</text>
<text x="61.9" y="139.5" transform="rotate(-90 61.9 139.5)">VCC</text>
<text x="218.2" y="141.9">E2</text>
<text x="218.2" y="139.4">E3</text>
<text x="228.7" y="141.9">O6</text>
<text x="228.7" y="139.4">O5</text>
<text x="21.3" y="148.8" transform="rotate(-90 21.3 148.8)">GND</text>
<text x="41.6" y="148.8" transform="rotate(-90 41.6 148.8)">GND</text>
<text x="61.9" y="148.8" transform="rotate(-90 61.9 148.8)">GND</text>
<text x="218.2" y="144.5">E1</text>
<text x="225.8" y="145" transform="rotate(-90 225.8 145)">GND</text>
<text x="228.7" y="144.5">O7</text>
<text x="38.6" y="164.8">GND</text>
<text x="21.3" y="179.5">74HC14</text>
<text x="22.5" y="177">U56D</text>
<text x="41.6" y="179.5">74HC14</text>
<text x="42.9" y="177">U56E</text>
<text x="60.7" y="179.5">74HC14</text>
<text x="62" y="177">U56F</text>
<text x="80.2" y="178.8">74LS02</text>
<text x="81.2" y="176.2">U61D</text>
<text x="98" y="178.8">74LS02</text>
<text x="99" y="176.2">U61C</text>
<text x="114.8" y="187.4">+5V</text>
<text x="118.7" y="192">C65</text>
<text x="127.5" y="187.4">+5V</text>
<text x="131.4" y="192">C18</text>
<text x="140.2" y="187.4">+5V</text>
<text x="144.4" y="192">C19</text>
<text x="118.8" y="194">0.1µF</text>
<text x="131.5" y="194">0.1µF</text>
<text x="144.2" y="194">0.1µF</text>
<text x="37.3" y="201.6">GND</text>
<text x="114.8" y="200.6">GND</text>
<text x="127.5" y="200.6">GND</text>
<text x="140.2" y="200.6">GND</text>
</g>
<g font-size="1.3" fill="#848400">
<text x="182.9" y="22.6">File: stack_pointer.kicad_sch</text>
<text x="212.1" y="22.6">File: program_counter.kicad_sch</text>
<text x="182.9" y="32.8">File: microcode.kicad_sch</text>
<text x="212.1" y="32.8">File: control_word.kicad_sch</text>
<text x="183.4" y="42.4">File: mdr.kicad_sch</text>
<text x="212.1" y="42.9">File: mar.kicad_sch</text>
<text x="238.8" y="42.9">File: memory.kicad_sch</text>
<text x="182.9" y="53.7">File: registers_a_b.kicad_sch</text>
<text x="212.1" y="54.4">File: alu.kicad_sch</text>
<text x="236" y="54.8">File: input_output.kicad_sch</text>
</g>
<g font-size="1.3">
<text x="73.7" y="34.2">RST_SIG</text>
<text x="95.7" y="41.8">RESET</text>
<text x="97.6" y="46.9">END</text>
<text x="116.8" y="44.3">END_OR_RESET</text>
<text x="41.8" y="51.9">RST_SIG</text>
<text x="97" y="57">HALT</text>
<text x="116.8" y="59.6">HALT</text>
<text x="34.3" y="63.4">CLK</text>
<text x="97" y="62.1">HALT</text>
<text x="169.1" y="71">T3</text>
<text x="171.6" y="71">T2</text>
<text x="174.1" y="71">T1</text>
<text x="176.7" y="71">T0</text>
<text x="124.5" y="88.8">CLK</text>
<text x="249" y="87.5">TO0</text>
<text x="124.5" y="93.9">CLK</text>
<text x="249" y="90">TO1</text>
<text x="249" y="92.6">TO2</text>
<text x="249" y="95.1">TO3</text>
<text x="249" y="100.2">TO5</text>
<text x="249" y="97.7">TO4</text>
<text x="132.1" y="105.3">CLK</text>
<text x="133.8" y="102.7">HALT</text>
<text x="249" y="107.8">TO8</text>
<text x="249" y="102.7">TO6</text>
<text x="249" y="105.3">TO7</text>
<text x="121.7" y="110.4">END_OR_RESET</text>
<text x="247.8" y="112.9">TO10</text>
<text x="249" y="110.4">TO9</text>
<text x="247.8" y="115.4">TO11</text>
<text x="247.8" y="118">TO12</text>
<text x="247.8" y="120.5">TO13</text>
<text x="247.8" y="125.6">TO15</text>
<text x="247.8" y="123.1">TO14</text>
</g>
<g font-size="1.3" fill="#000084">
<text x="162.4" y="58.3">T[0..3]</text>
<text x="255.3" y="79.9">TO[0..15]</text>
</g>
<g font-size="1.3" fill="#0000c2">
<text x="156.7" y="158.7">MODULE CONTRACT — generated, do not hand-edit (kicad_contracts.py --stamp)</text>
<text x="156.7" y="160.7">IN: CW12=END, CW15=HALT &lt;- Microcode_Decoder</text>
<text x="156.7" y="162.7">OUT: RESET -&gt; ALU Module</text>
<text x="156.7" y="164.8">OUT: CLK -&gt; ALU Module, Memory Address Regiser, Memory Data Register, Program Counter, Register Modules, Stack Pointer</text>
<text x="156.7" y="166.8">OUT: CLK -&gt; ALU Module, Memory, Program Counter</text>
<text x="156.7" y="168.9">OUT: T0-3 -&gt; Microcode_Decoder</text>
<text x="156.7" y="170.9">OUT: RESET -&gt; Program Counter</text>
</g>
</svg>
